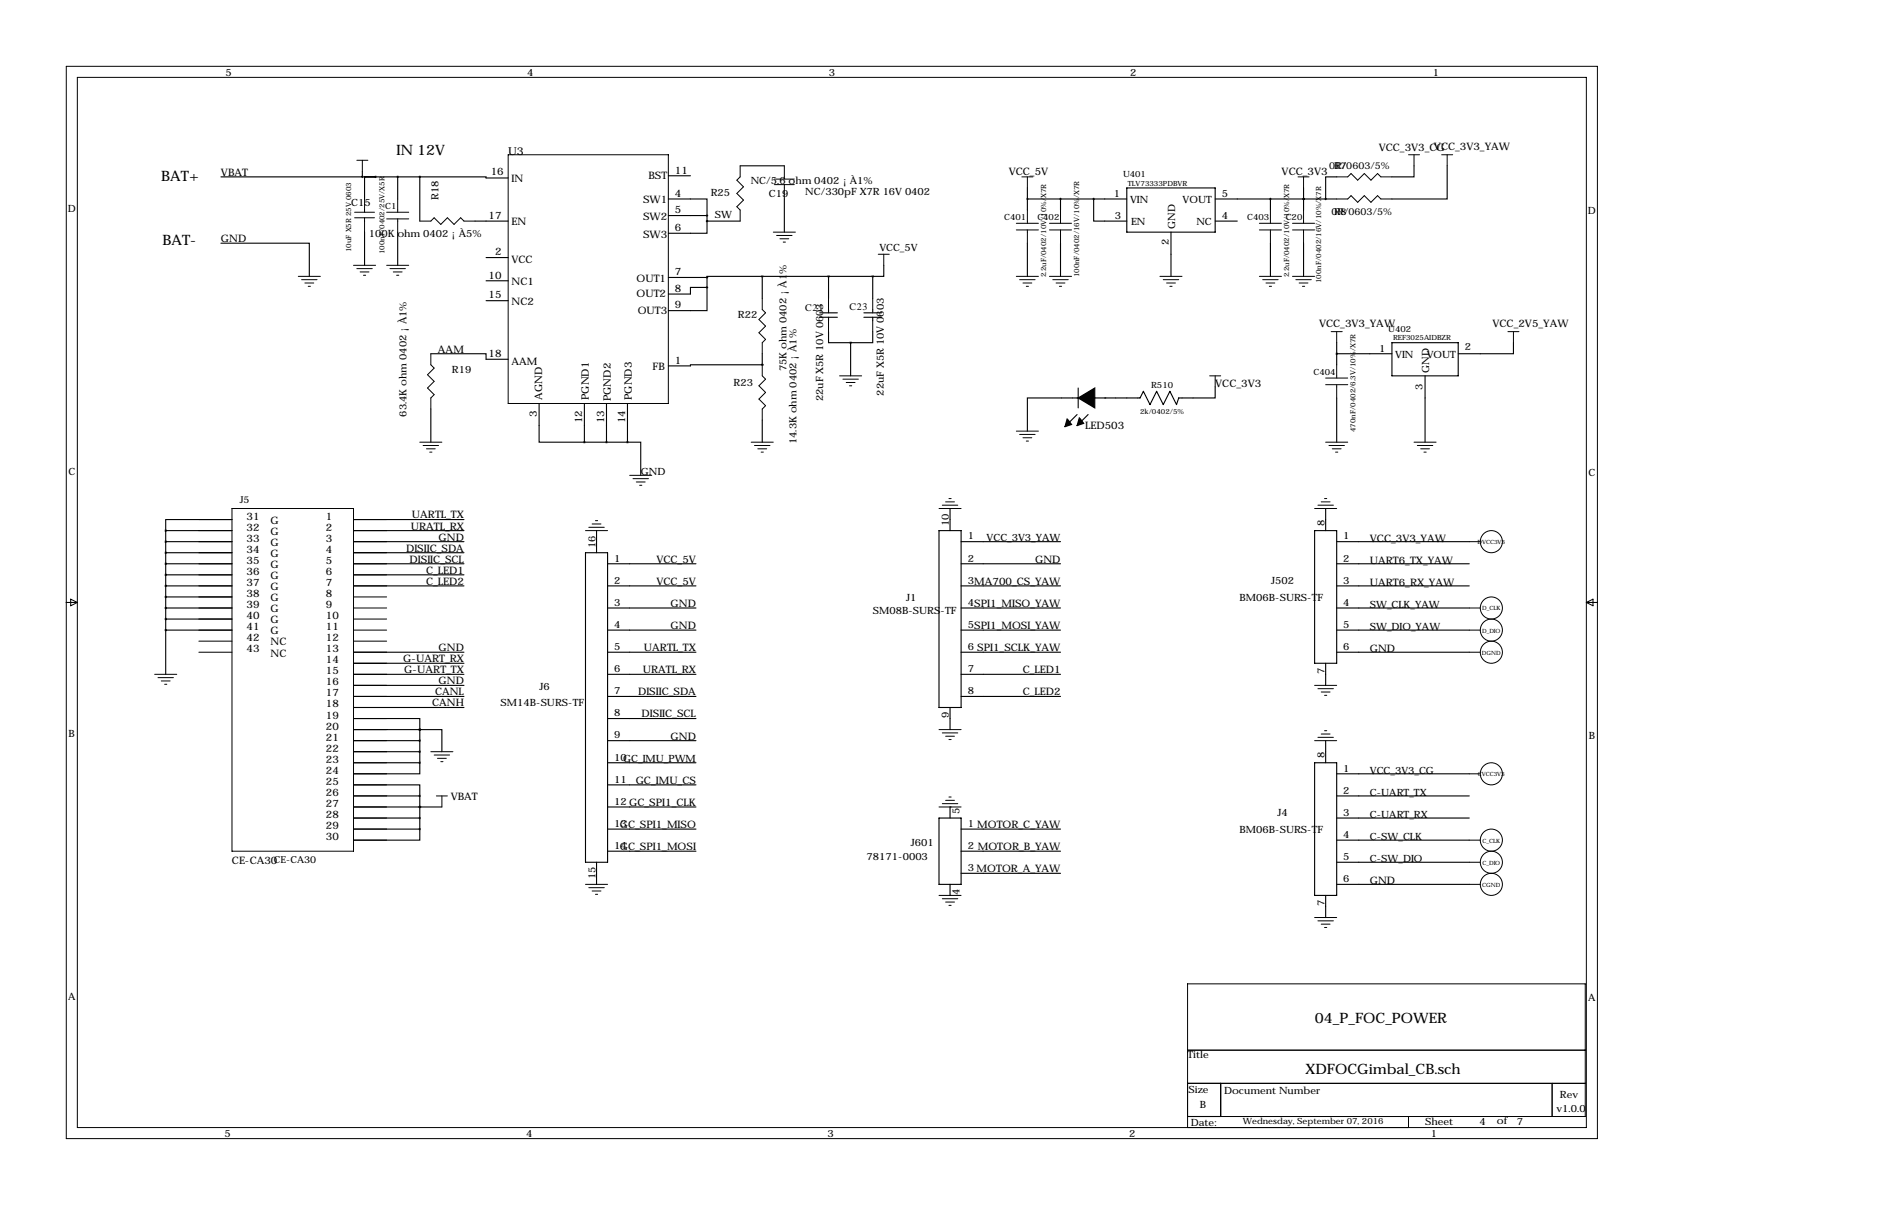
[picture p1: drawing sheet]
<svg xmlns="http://www.w3.org/2000/svg" width="432mm" height="279mm" viewBox="0 0 432 279" stroke-linecap="round" stroke-linejoin="round" font-family="sans-serif">
<g fill="none" stroke="#000" stroke-width=".25">
<path d="M83.3 39.4v1.2M170.2 38.1h10.1M325.1 38.1v2.5h-5.1M332.7 38.1v7.6h-12.7M50.8 55.9h20.3v7.6M50.8 40.6h45.7M83.8 53.3v7.7M86.4 40.6h-2.6v5.1M91.4 40.6v5.1M91.4 53.3v7.7M96.5 40.6h15.3v.3h5M96.5 40.6v10.2"/>
<path d="M109.2 50.8h7.6M111.8 59.2h5M153.7 45.7h8.9v3.8M153.7 49.5h8.9M153.7 40.4h5M162.6 50.8v2.8h-8.9M162.6 50.8h7.6M162.6 49.5v1.3M180.3 45.7v7.6M236.2 45.7h22.9M236.2 43.2v5.1M236.2 55.9v7.6"/>
<path d="M243.8 45.7v2.6M243.8 55.9v7.6M251.5 45.7v5.1h7.6M259.1 43.2h20.3v10.1h-20.3zM269.2 53.3v10.2M279.4 45.7h27.9M279.4 50.8h5.1M292.1 45.7v2.6M292.1 55.9v7.6M299.7 45.7h.1M299.7 43.2v5.1M299.7 55.9v7.6"/>
<path d="M307.3 40.6h-2.5v5.1M111.8 64.5h5M111.8 69.1h5M153.7 63.8h8.9M162.6 66h-3.9v1.6h-5M162.6 66v5.4h-8.9M162.6 63.8v2.2M175.3 63.5h-12.7v.3M175.3 63.5v5.1M175.3 63.5h25.4M188.5 71.9h4M188.5 72.9h4"/>
<path d="M190.5 76.2v2.5h5.1M190.5 63.5v5.1M190.5 71.1v.8M190.5 72.9v.8M195.6 78.7v7.7M198.6 71.9h4.1M198.6 72.9h4.1M200.7 76.2v2.5h-5.1M200.7 63.5v5.1M200.7 71.1v.8M200.7 72.9v.8M203.2 61v2.5h-2.5"/>
<path d="M307.3 78.7v5.1M320 78.7h15.3v7.7h-15.3zM348 78.7v2.6h-12.7M99.1 81.3h12.7v1.2h5M99.1 94v7.6M124 92.7v8.9h10.4M134.4 92.7v8.9M139.4 92.7v8.9M144.3 92.7v8.9M175.3 83.8h-16.6v.3h-5M175.3 83.8h.1M175.3 81.3v2.5"/>
<path d="M175.3 96.5v5.1M247.6 95.2l-2.5 2.6M247.9 89.2v4.5M250.2 95.2l-2.6 2.6M279.4 88.9v2.5h-8.4l-.5 1.6-1.5-3.1-1.5 3.1-1.6-3.1-1.5 3.1-1.5-3.1-.8 1.5h-25.9v7.7M307.3 81.3h12.7M307.3 91.4v10.2M327.7 86.4v15.2M53.3 119.4h-15.2v2.5M81.3 119.4h25.4M134.4 101.6h9.9M144.3 101.6h3v7.6"/>
<path d="M218.4 116.8v5.1M304.8 116.8v5.1M38.1 121.9h15.2M38.1 124.5h15.2M38.1 129.5h15.2M38.1 134.6h15.2M38.1 139.7h15.2M38.1 127h15.2M38.1 132.1h15.2M38.1 121.9v33M38.1 137.2h15.2M81.3 121.9h25.4"/>
<path d="M81.3 124.5h25.4M81.3 129.5h25.4M81.3 134.6h25.4M81.3 127h25.4M81.3 132.1h25.4M134.6 127h5.1v71.1h-5.1zM137.2 121.9v5.1M139.7 129.5h20.3M139.7 134.6h20.3M139.7 139.7h20.3M215.9 121.9h5.1v40.7h-5.1zM221 124.5h22.8"/>
<path d="M221 129.5h22.8M221 134.6h22.8M221 139.7h22.8M302.3 121.9h5v30.5h-5zM307.3 124.5h30.5M307.3 129.5h30.5M307.3 134.6h30.5M307.3 139.7h30.5M38.1 144.8h15.2M38.1 142.2h15.2M81.3 152.4h25.4M81.3 149.9h25.4"/>
<path d="M81.3 154.9h25.4M81.3 157.5h25.4M139.7 144.8h20.3M139.7 149.9h20.3M139.7 154.9h20.3M221 144.8h22.8M221 149.9h22.8M221 154.9h22.8M304.8 152.4v5.1M307.3 144.8h30.5M307.3 149.9h30.5M81.3 165.1h15.2v2.5"/>
<path d="M81.3 175.3h15.2M81.3 162.6h25.4M81.3 160h25.4M81.3 170.2h15.2M81.3 167.6h15.2M81.3 172.7h15.2M96.5 175.3v2.5h-15.2M96.5 167.6h.1M96.5 167.6h5.1v5.1M96.5 167.6v7.7M139.7 175.3h20.3M139.7 160h20.3"/>
<path d="M139.7 165.1h20.3M139.7 170.2h20.3M218.4 162.6v5M221 160h22.8M302.3 175.3h5v30.4h-5zM304.8 170.2v5.1M307.3 177.8h30.5M81.3 180.3h15.2v2.6M81.3 188h15.2M81.3 190.5h15.2M81.3 182.9h15.2M81.3 185.4h20.3"/>
<path d="M96.5 190.5v2.5h-15.2M96.5 185.4h.1M96.5 182.9v7.6M137.2 198.1v5.1M139.7 190.5h20.3M139.7 195.6h20.3M139.7 180.3h20.3M139.7 185.4h20.3M215.9 188h5.1v15.2h-5.1zM218.4 185.4h.1M218.4 185.4v2.6M221 190.5h22.8"/>
<path d="M221 195.6h22.8M307.3 188h30.5M307.3 182.9h30.5M307.3 193h30.5M307.3 198.1h30.5M218.4 205.7h.1M218.4 203.2v2.5M221 200.7h22.8M304.8 205.7v5.1M307.3 203.2h30.5M273 248.9h7.7v7.6h-7.7z"/>
</g>
<g fill="none" stroke="#000" stroke-width=".23">
<path d="M15.2 15.2h352.1v246.4h-352.1zM17.8 17.8h346.9v241.3h-346.9zM82 36.8h2.6M83.3 36.8v2.6M116.8 35.6h36.9v57.1h-36.9zM170.2 38.1v2.5l-.8 .8 1.5 1.5-1.5 1.5 1.5 1.6-1.5 1.5 .8 .8v2.5M180.3 38.1v3M323.8 35.6h2.6M325.1 35.6v2.5M331.5 35.6h2.5M332.7 35.6v2.5M81.5 50h4.6"/>
<path d="M81.5 48.8h4.6M83.8 45.7v3.1M83.8 50v3.3M88.9 48.8h5.1M88.9 50.3h5.1M91.4 45.7v3.1M91.4 50.3v3M96.5 50.8h2.6l.7-.8 1.5 1.6 1.6-1.6 1.5 1.6 1.5-1.6 .8 .8h2.5M177.8 53.3h5.1M178.1 42.4h4.5M178.1 41.1h4.5M178.6 54.1h3.5"/>
<path d="M179.3 54.9h2.1M180.1 55.6h.5M180.3 42.4v3.3M201.9 58.4h2.6M203.2 58.4v2.6M233.7 52.8h5.1M233.7 51.3h5.1M234.9 40.6h2.6M236.2 40.6v2.6M236.2 48.3v3M236.2 52.8v3.1M241.3 52.8h5.1"/>
<path d="M241.3 51.3h5.1M243.8 48.3v3M243.8 52.8v3.1M289.6 52.8h5M289.6 51.3h5M292.1 48.3v3M292.1 52.8v3.1M297.2 52.8h5.1M297.2 51.3h5.1M298.4 40.6h2.6M299.7 40.6v2.6M299.7 48.3v3"/>
<path d="M299.7 52.8v3.1M307.3 40.6h2.6l.7-.7 1.6 1.5 1.5-1.5 1.5 1.5 1.5-1.5 .8 .7h2.5M307.3 45.7h2.6l.7-.7 1.6 1.5 1.5-1.5 1.5 1.5 1.5-1.5 .8 .7h2.5M68.6 63.5h5.1M69.3 64.3h3.6M70.1 65h2M70.9 65.8h.5M81.3 61h5.1M82 61.7h3.6M82.8 62.5h2M83.6 63.2h.5M88.9 61h5.1"/>
<path d="M89.7 61.7h3.5M90.4 62.5h2.1M91.2 63.2h.5M175.3 68.6v2.5l.7 .8-1.5 1.5 1.5 1.5-1.5 1.6 1.5 1.5-.7 .7v2.6M190.5 68.6v2.5M190.5 73.7v2.5M200.7 68.6v2.5M200.7 73.7v2.5M233.7 63.5h5.1M234.4 64.3h3.6M235.2 65h2M236 65.8h.5"/>
<path d="M241.3 63.5h5.1M242.1 64.3h3.5M242.8 65h2.1M243.6 65.8h.5M266.7 63.5h5.1M267.5 64.3h3.5M268.2 65h2.1M269 65.8h.5M289.6 63.5h5M290.3 64.3h3.6M291.1 65h2M291.8 65.8h.6"/>
<path d="M297.2 63.5h5.1M297.9 64.3h3.6M298.7 65h2M299.5 65.8h.5M306.1 76.2h2.5M307.3 76.2v2.5M346.7 76.2h2.5M348 76.2v2.5M99.1 81.3v2.5l.7 .8-1.5 1.5 1.5 1.5-1.5 1.6 1.5 1.5-.7 .7v2.6M175.3 83.8v2.6l.7 .7-1.5 1.5 1.5 1.6-1.5 1.5 1.5 1.5-.7 .8v2.5M193 86.4h5.1M193.8 87.1h3.6"/>
<path d="M194.6 87.9h2M195.3 88.6h.5M233.7 99.1h5.1M234.4 99.8h3.6M278.1 86.4h2.6M279.4 86.4v2.5M304.8 88.4h5.1M304.8 86.9h5.1M307.3 83.8v3.1M307.3 88.4v3M45.7 119.4h7.6M53.3 116.8h28v78.8h-28z"/>
<path d="M81.3 119.4h7.6M96.5 101.6h5.1M97.3 102.4h3.5M98 103.1h2.1M98.8 103.9h.5M136.9 119.6h.5M144.8 109.2h5.1M145.5 110h3.6M146.3 110.7h2M147.1 111.5h.5M172.7 101.6h5.1M173.5 102.4h3.5"/>
<path d="M174.2 103.1h2.1M175 103.9h.5M215.9 116.8h5.1M216.7 116.1h3.5M217.4 115.3h2.1M218.2 114.6h.5M235.2 100.6h2M236 101.3h.5M302.3 116.8h5M303 116.1h3.6M303.8 115.3h2M304.5 114.6h.6"/>
<path d="M304.8 101.6h5.1M305.6 102.4h3.5M306.3 103.1h2.1M307.1 103.9h.5M325.1 101.6h5.1M325.9 102.4h3.5M326.6 103.1h2.1M327.4 103.9h.5M15.2 138.4h2.6M16.3 137.7l1.5 .7-1.5 .8zM45.7 124.5h7.6M45.7 139.7h7.6"/>
<path d="M45.7 121.9h7.6M45.7 127h7.6M45.7 129.5h7.6M45.7 132.1h7.6M45.7 134.6h7.6M45.7 137.2h7.6M81.3 124.5h7.6M81.3 139.7h7.6M81.3 121.9h7.6M81.3 127h7.6M81.3 129.5h7.6M81.3 132.1h7.6"/>
<path d="M81.3 134.6h7.6M81.3 137.2h7.6M134.6 121.9h5.1M135.4 121.2h3.5M136.1 120.4h2.1M337.8 124.5h2.6M337.8 139.7h2.6M364.7 138.4h2.6M364.7 138.4l1.6-.7v1.5zM35.6 154.9h5M36.3 155.7h3.6M37.1 156.5h2"/>
<path d="M37.8 157.2h.6M45.7 144.8h7.6M45.7 149.9h7.6M45.7 142.2h7.6M45.7 147.3h7.6M81.3 144.8h7.6M81.3 149.9h7.6M81.3 142.2h7.6M81.3 147.3h7.6M81.3 152.4h7.6M81.3 154.9h7.6M81.3 157.5h7.6"/>
<path d="M302.3 157.5h5M303 158.2h3.6M303.8 159h2M304.5 159.8h.6M337.8 144.8h2.6M337.8 149.9h2.6M81.3 177.8h7.6M81.3 160h7.6M81.3 162.6h7.6M81.3 165.1h7.6M81.3 167.6h7.6M81.3 170.2h7.6"/>
<path d="M81.3 172.7h7.6M81.3 175.3h7.6M99.1 172.7h5M99.8 173.5h3.6M100.6 174.2h2M101.3 175h.6M215.9 167.6h5.1M216.7 168.4h3.5M217.4 169.2h2.1M218.2 169.9h.5M302.3 170.2h5M303 169.4h3.6"/>
<path d="M303.8 168.7h2M304.5 167.9h.6M337.8 177.8h2.6M81.3 193h7.6M81.3 180.3h7.6M81.3 182.9h7.6M81.3 185.4h7.6M81.3 188h7.6M81.3 190.5h7.6M100.3 182.9h2.6M101.6 182.9v2.5M215.9 185.4h5.1"/>
<path d="M216.7 184.7h3.5M217.4 183.9h2.1M218.2 183.1h.5M337.8 193h2.6M337.8 198.1h2.6M134.6 203.2h5.1M135.4 204h3.5M136.1 204.7h2.1M136.9 205.5h.5M215.9 205.7h5.1M216.7 206.5h3.5M217.4 207.3h2.1"/>
<path d="M218.2 208h.5M302.3 210.8h5M303 211.6h3.6M303.8 212.3h2M304.5 213.1h.6M337.8 203.2h2.6M273 241.3h91.5M280.7 248.9v7.6M323.8 256.5v2.6M356.9 248.9v7.6M364.5 248.9h-91.5v-22.8h91.5v30.4h-91.5v2.6"/>
<circle cx="342.9" cy="139.7" r="2.54"/>
<circle cx="342.9" cy="124.5" r="2.54"/>
<circle cx="342.9" cy="144.8" r="2.54"/>
<circle cx="342.9" cy="149.9" r="2.54"/>
<circle cx="342.9" cy="177.8" r="2.54"/>
<circle cx="342.9" cy="198.1" r="2.54"/>
<circle cx="342.9" cy="193" r="2.54"/>
<circle cx="342.9" cy="203.2" r="2.54"/>
</g>
<path d="M245.4 96.3l1 1.2-1.5 .5zM248.2 96l1 1.3-1.6 .5zM247.9 91.4l3.8-2.2v2.2zM247.9 91.4h3.8v2.3z" fill="#000" stroke="#000" stroke-width=".25"/>
<path d="M307.3 81.3a.05 .05 0 0 0 .1 0 .05 .05 0 0 0-.1 0zM86.3 40.6a.05 .05 0 0 0 .1 0 .05 .05 0 0 0-.1 0zM91.4 40.6a.05 .05 0 0 0 .1 0 .05 .05 0 0 0-.1 0zM134.3 101.6a.05 .05 0 0 0 .1 0 .05 .05 0 0 0-.1 0zM139.4 101.6a.05 .05 0 0 0 .1 0 .05 .05 0 0 0-.1 0zM175.2 83.8a.05 .05 0 0 0 .1 0 .05 .05 0 0 0-.1 0zM200.6 63.5a.05 .05 0 0 0 .1 0 .05 .05 0 0 0-.1 0zM175.2 63.5a.05 .05 0 0 0 .1 0 .05 .05 0 0 0-.1 0zM162.5 63.8a.05 .05 0 0 0 .1 0 .05 .05 0 0 0-.1 0zM162.5 66a.05 .05 0 0 0 .1 0 .05 .05 0 0 0-.1 0zM162.5 50.8a.05 .05 0 0 0 .1 0 .05 .05 0 0 0-.1 0zM162.5 49.5a.05 .05 0 0 0 .1 0 .05 .05 0 0 0-.1 0zM243.8 45.7a.05 .05 0 0 0 .1 0 .05 .05 0 0 0-.1 0zM251.4 45.7a.05 .05 0 0 0 .1 0 .05 .05 0 0 0-.1 0z" fill="#000" stroke="#000" stroke-width=".51"/>
<g font-size="3.3">
<text x="91.2" y="35.6">IN 12V</text>
<text x="37.1" y="41.7">BAT+</text>
<text x="37.3" y="56.4">BAT-</text>
<text x="302.3" y="235.1">04_P_FOC_POWER</text>
<text x="300.2" y="246.7">XDFOCGimbal_CB.sch</text>
</g>
<text font-size="2.5" x="116.8" y="35.6">U3</text>
<g font-size="2.4">
<text x="317" y="34.8">VCC_3V3_CG</text>
<text x="329.7" y="34.5">VCC_3V3_YAW</text>
<text x="50.8" y="40.4">VBAT</text>
<text x="112.8" y="40.1">16</text>
<text x="117.6" y="41.9">IN</text>
<text x="149.1" y="41.1">BST</text>
<text x="155.2" y="39.9">11</text>
<text x="231.9" y="40.1">VCC_5V</text>
<text x="294.7" y="40.1">VCC_3V3</text>
<text x="147.8" y="46.7">SW1</text>
<text x="155.2" y="45.2">4</text>
<text x="112.3" y="50.3">17</text>
<text x="117.6" y="51.8">EN</text>
<text x="147.8" y="50.5">SW2</text>
<text x="155.2" y="49">5</text>
<text x="155.2" y="53.1">6</text>
<text x="50.8" y="55.6">GND</text>
<text x="113.8" y="58.7">2</text>
<text x="147.8" y="54.6">SW3</text>
<text x="112.3" y="64">10</text>
<text x="117.6" y="60.4">VCC</text>
<text x="117.6" y="65.5">NC1</text>
<text x="146.4" y="64.7">OUT1</text>
<text x="155.2" y="63.2">7</text>
<text x="112.3" y="68.6">15</text>
<text x="117.6" y="70.1">NC2</text>
<text x="146.4" y="68.3">OUT2</text>
<text x="155.2" y="67.1">8</text>
<text x="155.2" y="70.9">9</text>
<text x="146.6" y="72.1">OUT3</text>
<text x="303.3" y="75.2">VCC_3V3_YAW</text>
<text x="343.2" y="75.2">VCC_2V5_YAW</text>
<text x="100.7" y="81">AAM</text>
<text x="112.3" y="82">18</text>
<text x="117.6" y="83.8">AAM</text>
<text x="155.2" y="83.6">1</text>
<text x="150.1" y="85.1">FB</text>
<text x="279.4" y="88.9">VCC_3V3</text>
<text x="123.4" y="95.7" transform="rotate(-90 123.4 95.7)">3</text>
<text x="124.7" y="91.9" transform="rotate(-90 124.7 91.9)">AGND</text>
<text x="135.4" y="91.9" transform="rotate(-90 135.4 91.9)">PGND1</text>
<text x="140.4" y="92.2" transform="rotate(-90 140.4 92.2)">PGND2</text>
<text x="145.3" y="91.9" transform="rotate(-90 145.3 91.9)">PGND3</text>
<text x="133.9" y="97.2" transform="rotate(-90 133.9 97.2)">12</text>
<text x="138.9" y="97.2" transform="rotate(-90 138.9 97.2)">13</text>
<text x="143.8" y="97.2" transform="rotate(-90 143.8 97.2)">14</text>
<text x="249.5" y="98.5">LED503</text>
<text x="56.7" y="119.4">31</text>
<text x="74.9" y="119.4">1</text>
<text x="94.7" y="119.1">UARTL_TX</text>
<text x="56.7" y="121.9">32</text>
<text x="56.7" y="124.5">33</text>
<text x="62.2" y="120.4">G</text>
<text x="62.2" y="122.9">G</text>
<text x="62.2" y="125.4">G</text>
<text x="74.9" y="121.9">2</text>
<text x="74.9" y="124.5">3</text>
<text x="94.5" y="121.7">URATL_RX</text>
<text x="100.8" y="124.2">GND</text>
<text x="315" y="124.5">VCC_3V3_YAW</text>
<text x="56.7" y="127">34</text>
<text x="56.7" y="129.5">35</text>
<text x="62.2" y="128">G</text>
<text x="62.2" y="130.5">G</text>
<text x="74.9" y="127">4</text>
<text x="74.9" y="129.5">5</text>
<text x="93.4" y="126.7">DISIIC_SDA</text>
<text x="94.2" y="129.3">DISIIC_SCL</text>
<text x="98" y="131.8">C_LED1</text>
<text x="150.9" y="129.3">VCC_5V</text>
<text x="238" y="129.3">GND</text>
<text x="315" y="129.5">UART6_TX_YAW</text>
<text x="56.7" y="132.1">36</text>
<text x="56.7" y="134.6">37</text>
<text x="56.7" y="137.2">38</text>
<text x="62.2" y="133.1">G</text>
<text x="62.2" y="135.6">G</text>
<text x="74.9" y="132.1">6</text>
<text x="74.9" y="134.6">7</text>
<text x="74.9" y="137.2">8</text>
<text x="98" y="134.4">C_LED2</text>
<text x="150.9" y="134.4">VCC_5V</text>
<text x="315" y="134.6">UART6_RX_YAW</text>
<text x="56.7" y="139.7">39</text>
<text x="56.7" y="142.2">40</text>
<text x="62.2" y="138.1">G</text>
<text x="62.2" y="140.7">G</text>
<text x="62.2" y="143.2">G</text>
<text x="74.9" y="139.7">9</text>
<text x="74.9" y="142.2">10</text>
<text x="154.2" y="139.4">GND</text>
<text x="56.7" y="144.8">41</text>
<text x="56.7" y="149.9">43</text>
<text x="56.7" y="147.3">42</text>
<text x="62.2" y="145.8">G</text>
<text x="62.2" y="148.3">NC</text>
<text x="74.9" y="144.8">11</text>
<text x="74.9" y="147.3">12</text>
<text x="74.9" y="149.9">13</text>
<text x="100.8" y="149.6">GND</text>
<text x="148.1" y="149.6">UARTL_TX</text>
<text x="154.2" y="144.5">GND</text>
<text x="315" y="149.9">GND</text>
<text x="62.2" y="150.8">NC</text>
<text x="74.9" y="152.4">14</text>
<text x="74.9" y="154.9">15</text>
<text x="92.7" y="152.1">G-UART_RX</text>
<text x="93" y="154.7">G-UART_TX</text>
<text x="147.8" y="154.7">URATL_RX</text>
<text x="235.1" y="154.7">C_LED1</text>
<text x="74.9" y="157.5">16</text>
<text x="74.9" y="160">17</text>
<text x="100" y="159.8">CANL</text>
<text x="100.8" y="157.2">GND</text>
<text x="146.7" y="159.8">DISIIC_SDA</text>
<text x="235.1" y="159.8">C_LED2</text>
<text x="74.9" y="162.6">18</text>
<text x="74.9" y="165.1">19</text>
<text x="74.9" y="167.6">20</text>
<text x="99.3" y="162.3">CANH</text>
<text x="147.5" y="164.8">DISIIC_SCL</text>
<text x="74.9" y="170.2">21</text>
<text x="74.9" y="172.7">22</text>
<text x="154.2" y="169.9">GND</text>
<text x="74.9" y="175.3">23</text>
<text x="74.9" y="177.8">24</text>
<text x="74.9" y="180.3">25</text>
<text x="74.9" y="182.9">26</text>
<text x="74.9" y="185.4">27</text>
<text x="103.6" y="183.9">VBAT</text>
<text x="146.2" y="180.1">GC_IMU_CS</text>
<text x="74.9" y="188">28</text>
<text x="74.9" y="190.5">29</text>
<text x="142.5" y="190.2">GC_SPI1_MISO</text>
<text x="74.9" y="193">30</text>
<text x="142.5" y="195.3">GC_SPI1_MOSI</text>
<text x="53.3" y="198.6">CE-CA30CE-CA30</text>
<text x="315" y="203.2">GND</text>
</g>
<g font-size="2.3">
<text x="51.9" y="17.5">5</text>
<text x="121.2" y="17.5">4</text>
<text x="190.5" y="17.5">3</text>
<text x="259.9" y="17.5">2</text>
<text x="329.5" y="17.5">1</text>
<text x="80.8" y="47.2">C15</text>
<text x="100.8" y="46" transform="rotate(-90 100.8 46)">R18</text>
<text x="163.4" y="45.1">R25</text>
<text x="172.6" y="42.3">NC/5.6 ohm 0402 ¡À1%</text>
<text x="176.8" y="45.2">C19</text>
<text x="185.2" y="44.7">NC/330pF X7R 16V 0402</text>
<text x="256.1" y="45.2">1</text>
<text x="259.8" y="46.7">VIN</text>
<text x="271.9" y="46.7">VOUT</text>
<text x="280.9" y="45.2">5</text>
<text x="15.6" y="48.7">D</text>
<text x="164.3" y="50.2">SW</text>
<text x="256.4" y="50.3">3</text>
<text x="260.1" y="51.8">EN</text>
<text x="270.2" y="52.6" transform="rotate(-90 270.2 52.6)">GND</text>
<text x="275.1" y="51.8">NC</text>
<text x="280.9" y="50.3">4</text>
<text x="365.1" y="49.2">D</text>
<text x="84.8" y="54.5">100K ohm 0402 ¡À5%</text>
<text x="202.2" y="57.7">VCC_5V</text>
<text x="268.7" y="56.3" transform="rotate(-90 268.7 56.3)">2</text>
<text x="185.1" y="71.4">C21</text>
<text x="195.3" y="71.2">C23</text>
<text x="169.7" y="73.2">R22</text>
<text x="317.1" y="80.8">1</text>
<text x="320.8" y="82.2">VIN</text>
<text x="328.1" y="82.2">VOUT</text>
<text x="336.8" y="80.5">2</text>
<text x="103.9" y="85.6">R19</text>
<text x="168.7" y="88.6">R23</text>
<text x="180.8" y="85.3" transform="rotate(-90 180.8 85.3)">75K ohm 0402 ¡À1%</text>
<text x="327" y="89.6" transform="rotate(-90 327 89.6)">3</text>
<text x="328.6" y="85.6" transform="rotate(-90 328.6 85.6)">GND</text>
<text x="93.5" y="95.8" transform="rotate(-90 93.5 95.8)">63.4K ohm 0402 ¡À1%</text>
<text x="189.2" y="92.2" transform="rotate(-90 189.2 92.2)">22uF X5R 10V 0603</text>
<text x="203.2" y="90.9" transform="rotate(-90 203.2 90.9)">22uF X5R 10V 0603</text>
<text x="183.1" y="102.1" transform="rotate(-90 183.1 102.1)">14.3K ohm 0402 ¡À1%</text>
<text x="15.7" y="109.2">C</text>
<text x="147.3" y="109.2">GND</text>
<text x="365.2" y="109.4">C</text>
<text x="136.9" y="126" transform="rotate(-90 136.9 126)">16</text>
<text x="218.2" y="120.9" transform="rotate(-90 218.2 120.9)">10</text>
<text x="222.5" y="124">1</text>
<text x="226.8" y="124.2">VCC_3V3_YAW</text>
<text x="304.5" y="120.9" transform="rotate(-90 304.5 120.9)">8</text>
<text x="308.9" y="124">1</text>
<text x="141.2" y="129">1</text>
<text x="222.5" y="129">2</text>
<text x="308.9" y="129">2</text>
<text x="141.2" y="134.1">2</text>
<text x="222.5" y="134.1">3MA700_CS_YAW</text>
<text x="292.3" y="134.1">J502</text>
<text x="308.9" y="134.1">3</text>
<text x="141.2" y="139.2">3</text>
<text x="200.7" y="141.1">SM08B-SURS-TF</text>
<text x="208.4" y="138.2">J1</text>
<text x="222.5" y="139.2">4SPI1_MISO_YAW</text>
<text x="285" y="138.1">BM06B-SURS-TF</text>
<text x="308.9" y="139.2">4</text>
<text x="315" y="139.7">SW_CLK_YAW</text>
<text x="141.2" y="144.3">4</text>
<text x="141.2" y="149.4">5</text>
<text x="222.5" y="144.3">5SPI1_MOSI_YAW</text>
<text x="222.5" y="149.4">6 SPI1_SCLK_YAW</text>
<text x="308.9" y="144.3">5</text>
<text x="308.9" y="149.4">6</text>
<text x="315" y="144.8">SW_DIO_YAW</text>
<text x="141.2" y="154.4">6</text>
<text x="222.5" y="154.4">7</text>
<text x="304.5" y="154.9" transform="rotate(-90 304.5 154.9)">7</text>
<text x="124" y="158.5">J6</text>
<text x="141.2" y="159.5">7</text>
<text x="222.5" y="159.5">8</text>
<text x="115.1" y="162.2">SM14B-SURS-TF</text>
<text x="141.2" y="164.6">8</text>
<text x="218.2" y="165" transform="rotate(-90 218.2 165)">9</text>
<text x="15.8" y="169.4">B</text>
<text x="141.2" y="169.7">9</text>
<text x="365.3" y="169.9">B</text>
<text x="141.2" y="174.8">10GC_IMU_PWM</text>
<text x="141.2" y="179.8">11</text>
<text x="304.5" y="174.2" transform="rotate(-90 304.5 174.2)">8</text>
<text x="308.9" y="177.3">1</text>
<text x="315" y="177.8">VCC_3V3_CG</text>
<text x="141.2" y="184.9">12 GC_SPI1_CLK</text>
<text x="308.9" y="182.4">2</text>
<text x="315" y="182.9">C-UART_TX</text>
<text x="141.2" y="190">13</text>
<text x="220.6" y="186.9" transform="rotate(-90 220.6 186.9)">5</text>
<text x="222.5" y="190">1 MOTOR_C_YAW</text>
<text x="285" y="191.4">BM06B-SURS-TF</text>
<text x="293.7" y="187.5">J4</text>
<text x="308.9" y="187.5">3</text>
<text x="315" y="188">C-UART_RX</text>
<text x="141.2" y="195.1">14</text>
<text x="199.3" y="197.5">78171-0003</text>
<text x="209.5" y="194.3">J601</text>
<text x="222.5" y="195.1">2 MOTOR_B_YAW</text>
<text x="308.9" y="192.5">4</text>
<text x="308.9" y="197.6">5</text>
<text x="315" y="193">C-SW_CLK</text>
<text x="136.9" y="202" transform="rotate(-90 136.9 202)">15</text>
<text x="222.5" y="200.2">3 MOTOR_A_YAW</text>
<text x="308.9" y="202.7">6</text>
<text x="315" y="198.1">C-SW_DIO</text>
<text x="220.6" y="205.7" transform="rotate(-90 220.6 205.7)">4</text>
<text x="304.5" y="208.2" transform="rotate(-90 304.5 208.2)">7</text>
<text x="15.7" y="229.8">A</text>
<text x="365.2" y="230.1">A</text>
<text x="273" y="243.1">Title</text>
<text x="273.3" y="251.2">Size</text>
<text x="281.4" y="251.5">Document Number</text>
<text x="275.8" y="254.5">B</text>
<text x="357.9" y="255.5">v1.0.0</text>
<text x="358.6" y="252.2">Rev</text>
<text x="51.6" y="261.3">5</text>
<text x="120.9" y="261.3">4</text>
<text x="190.3" y="261.3">3</text>
<text x="259.6" y="261.3">2</text>
<text x="273.8" y="258.8">Date:</text>
<text x="327.7" y="258.6">Sheet</text>
<text x="329" y="261.3">1</text>
<text x="340.1" y="258.5">4</text>
<text x="344.2" y="258.3">of</text>
<text x="348.8" y="258.5">7</text>
</g>
<g font-size="2.2">
<text x="305.6" y="38.9">0R/0603/5%</text>
<text x="306.8" y="38.9">R7</text>
<text x="306.1" y="49.3">0R/0603/5%</text>
<text x="306.8" y="49.3">R8</text>
<text x="55.1" y="115.6">J5</text>
</g>
<g font-size="2">
<text x="258.2" y="40.6">U401</text>
<text x="88.6" y="48.1">C1</text>
<text x="230.9" y="50.7">C401</text>
<text x="238.5" y="50.7">C402</text>
<text x="286.8" y="50.7">C403</text>
<text x="295.6" y="50.7">C20</text>
<text x="319.2" y="76.2">U402</text>
<text x="264.7" y="89.2">R510</text>
<text x="302" y="86.2">C404</text>
<text x="285.7" y="258.3">Wednesday, September 07, 2016</text>
</g>
<g font-size="1.6">
<text x="259.3" y="42.7">TLV73333PDBVR</text>
<text x="80.8" y="57.9" transform="rotate(-90 80.8 57.9)">10uF X5R 25V 0603</text>
<text x="88.4" y="58.4" transform="rotate(-90 88.4 58.4)">100nF/0402/25V/X5R</text>
<text x="240.5" y="63.8" transform="rotate(-90 240.5 63.8)">2.2uF/0402/10V/10%/X7R</text>
<text x="248.2" y="63.8" transform="rotate(-90 248.2 63.8)">100nF/0402/16V/10%/X7R</text>
<text x="296.4" y="63.8" transform="rotate(-90 296.4 63.8)">2.2uF/0402/10V/10%/X7R</text>
<text x="303.8" y="65" transform="rotate(-90 303.8 65)">100nF/0402/16V/10%/X7R</text>
<text x="320.3" y="78.2">REF3025AIDBZR</text>
<text x="262.1" y="95.2">2k/0402/5%</text>
<text x="311.7" y="99.3" transform="rotate(-90 311.7 99.3)">470nF/0402/6.3V/10%/X7R</text>
</g>
<g font-size="1.3">
<text x="339.7" y="125">DVCC3V3</text>
<text x="340.8" y="140.3">D_CLK</text>
<text x="340.8" y="145.3">D_DIO</text>
<text x="340.7" y="150.4">DGND</text>
<text x="339.8" y="178.4">CVCC3V3</text>
<text x="340.9" y="193.6">C_CLK</text>
<text x="340.8" y="203.8">CGND</text>
<text x="340.8" y="198.7">C_DIO</text>
</g>
</svg>
